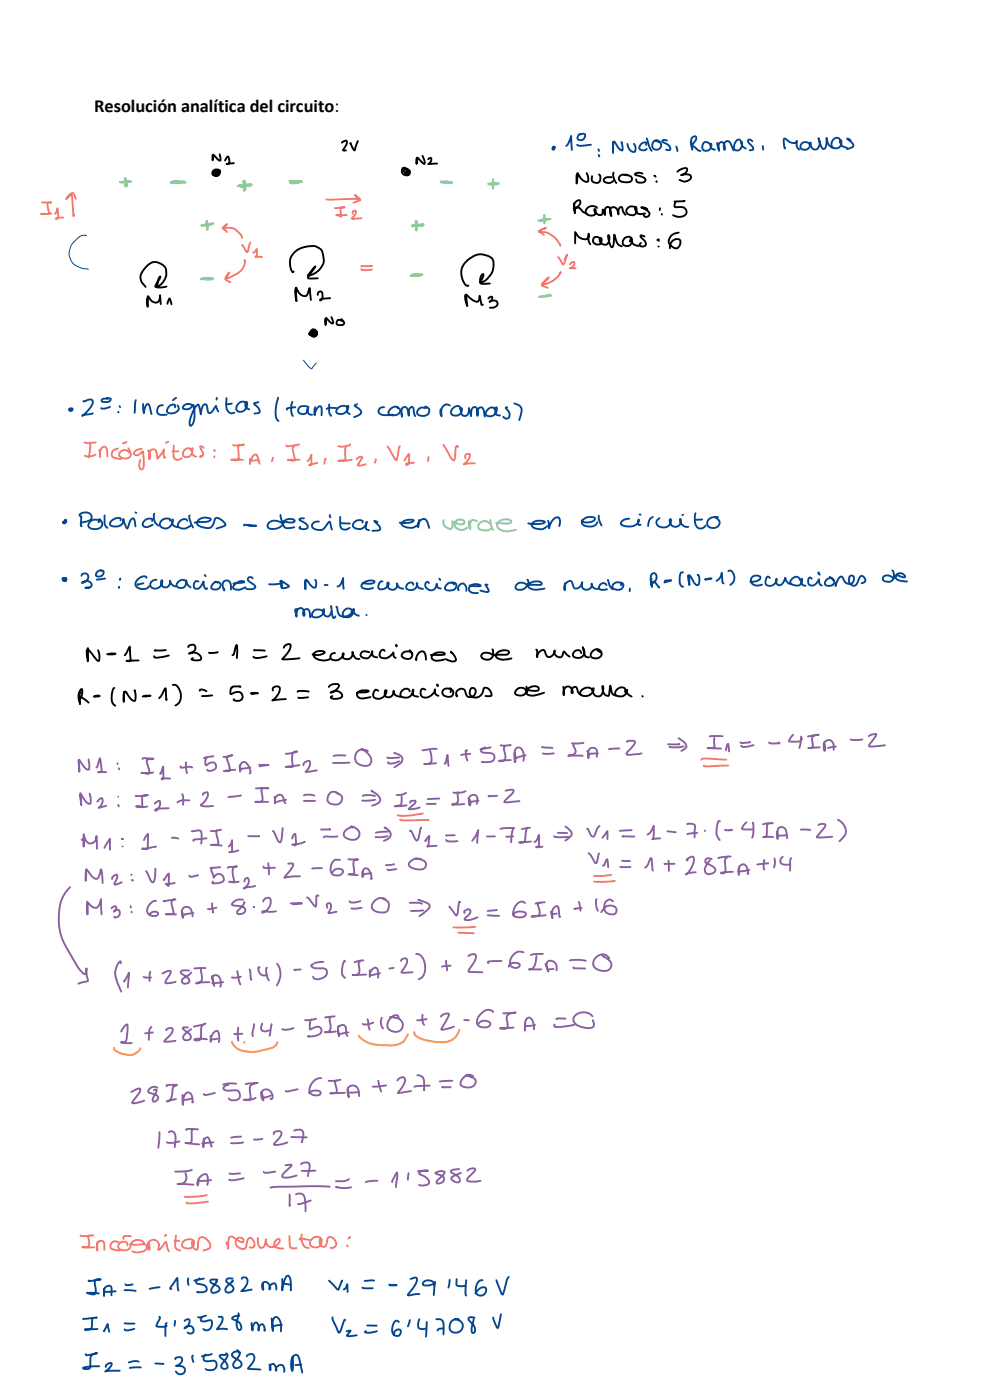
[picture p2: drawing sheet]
<svg xmlns="http://www.w3.org/2000/svg" width="210mm" height="297mm" viewBox="0 0 210 297" stroke-linecap="round" stroke-linejoin="round" font-family="sans-serif">
<g fill="none" stroke="#000" stroke-width=".4">
<path d="M45.5 36.8a.7 .7 0 0 0 .8 .1 .7 .7 0 0 0 .4-.7 .83 .83 0 0 0-1.1-.2 .83 .83 0 0 0-.4 1.1 .76 .76 0 0 0 1.3-.3 .6 .6 0 0 0-.8-.4 .6 .6 0 0 0-.4 .8 .7 .7 0 0 0 .9 .1 .7 .7 0 0 0 .3-.9 .62 .62 0 0 0-.8-.2 .62 .62 0 0 0-.3 .7 .48 .48 0 0 0 .5 .2 .48 .48 0 0 0 .4-.5 .69 .69 0 0 0-1.1 .4h.3M126.6 44.1a1.36 1.36 0 0 0-1.5-.3 1.36 1.36 0 0 0-.8 1.4l.3 .3a1.03 1.03 0 0 0 1.3 .2 1.03 1.03 0 0 0 .4-1.3l-.1-.1a1.11 1.11 0 0 0 1.2 1.3 .91 .91 0 0 0 .5-1.2l.4 1.1a1.39 1.39 0 0 1 .5-1.6 .97 .97 0 0 1 .8 1.2l.1 .7-.2-.4a.9 .9 0 0 1-.1-1 .9 .9 0 0 1 .9-.4 1.75 1.75 0 0 1 .9 1.5v-.1a1.11 1.11 0 0 1 .6-1.5l.5 1.2 .4 .5M127.4 50.7a.85 .85 0 0 0-1.1-.4 .85 .85 0 0 0-.5 1.1 .85 .85 0 0 0 1.1 .5 .83 .83 0 0 0 .5-1.4 .99 .99 0 0 0 .8 1.4 .99 .99 0 0 0 1.1-1.2l-.1-.6-.1-.2-.1 .5 .3 1.3a.57 .57 0 0 0 .7 .7l.2-.8 .1-1.8 .4 1.1a1.75 1.75 0 0 0 1.2 1.3M22.7 138.8h1.2l.6-.1-1.5 .1M35.2 137.9l-2.4 .1h.1M35.8 139.1l-2.3 .4h-.6l-.2-.3M54 138h2.2M56.6 139.2a4.2 4.2 0 0 1-2.7 .3l-.1-.2M71.1 138.5a.81 .81 0 0 0-1 .9 .81 .81 0 0 0 1.1 .7l.5-.1 .7-.4a.78 .78 0 0 0 .4-1 .98 .98 0 0 0 .5 1.3 .98 .98 0 0 0 1.3-.6l.2-1 .1 .4a1.33 1.33 0 0 0 1.4 1.1M104.5 137.8l.1 1.2-.9-.5a1.12 1.12 0 0 0-1.6 .7 1.44 1.44 0 0 0 1.4 .7 1.44 1.44 0 0 0 1.2-.9l1.2-.1a2.94 2.94 0 0 0 2-.2 .49 .49 0 0 0-.1-.6 .49 .49 0 0 0-.6-.1 1.78 1.78 0 0 0-2 1.1 1.81 1.81 0 0 0 2.3 .8l1-.2M113.7 137.8l.2 .3v1.3a1.48 1.48 0 0 1 1.5-1.4l.2 .2a1.14 1.14 0 0 0 1.1 1.2l.6-.5 .4-.9a.46 .46 0 0 0 0 .8 .95 .95 0 0 0 1.1 .6 .95 .95 0 0 0 .7-1.1l.2-.1 1.2 1.1M123.3 138.6a.9 .9 0 0 0-1-.6 .9 .9 0 0 0-.8 .9 1.17 1.17 0 0 0 1.7 .6 1.41 1.41 0 0 0 .4-2.2l.4 1.5a.61 .61 0 0 0 .6 .6l.4 .1"/>
<path d="M126.7 138l.4 .2a.59 .59 0 0 1 .5 .8 1.37 1.37 0 0 1-2.3 .1 1.21 1.21 0 0 1 .8-1.3 1.21 1.21 0 0 1 1.5 .6M42.4 146.5a.8 .8 0 0 1 1.1 0l.3 .1M65.5 146.7l-1.8-.1-.5 .2M75.7 147l2-.1 .5-.3a2.19 2.19 0 0 0-2.4 .6 1.03 1.03 0 0 0 1.4 1l1.4-.3M80.2 146.5a.67 .67 0 0 0-.8 0 .67 .67 0 0 0-.2 .8 1.17 1.17 0 0 0 .8 1 1.17 1.17 0 0 0 1.2-.4l.5-.4a.94 .94 0 0 0 .2-1.1 .93 .93 0 0 0-.2 1.2 1.11 1.11 0 0 0 1.3 .1 1.11 1.11 0 0 0 .5-1.2 1.05 1.05 0 0 0 1.2 1.3h.5M86.9 146.7a1 1 0 0 0-1-.6 1 1 0 0 0-.9 .8 .87 .87 0 0 0 .3 1 .87 .87 0 0 0 .9 .1 1.5 1.5 0 0 0 1.4-1.7 1 1 0 0 0 .1 1.1 1 1 0 0 0 1 .4M90.2 146.3a.61 .61 0 0 0-.8-.1 .61 .61 0 0 0-.2 .8 1.13 1.13 0 0 0 .7 1 1.13 1.13 0 0 0 1.2-.2l.9-.8 .3-.8a1.06 1.06 0 0 0 .7 1.4M92.9 145.4l-.2-.2 .2 .4M95.5 146a.99 .99 0 0 1 .6 1.4 .99 .99 0 0 1-1.5 .4 .89 .89 0 0 1-.7-1.2 .89 .89 0 0 1 1.3-.5l.4 .2v.5M96.9 147.4l.1 .3a1.01 1.01 0 0 1 .5-1.5 1.01 1.01 0 0 1 1.3 1 1.06 1.06 0 0 0 1.6 .5 1.06 1.06 0 0 0 .1-1.7 .84 .84 0 0 0-.8 .4 .84 .84 0 0 0 0 .9 1.59 1.59 0 0 0 1.8 .6 1.59 1.59 0 0 0 1.1-1.7 .75 .75 0 0 1 .7-.3 .75 .75 0 0 1 .6 .6l.1 .1a.68 .68 0 0 1 0 1.1h-1M111.7 145.7v1.3a1.19 1.19 0 0 0-1.3-1.1 1.19 1.19 0 0 0-1.1 1.2 1.58 1.58 0 0 0 2.6-.6h1a1.22 1.22 0 0 0 1.4-.3 1.25 1.25 0 0 0-1.9-.3 .86 .86 0 0 0-.7 .9 .86 .86 0 0 0 .9 .8l1-.1 1.8-.6M119.5 145.7l.1 1.8v-.4a1.14 1.14 0 0 1 1.2-1.4l.3 .2a.85 .85 0 0 1 .2 1.2 .85 .85 0 0 1 .1-1 .85 .85 0 0 1 .9-.3 2.46 2.46 0 0 0 1 1.6"/>
<path d="M125.6 146.6a1.32 1.32 0 0 0-2.3-.1 .65 .65 0 0 0-.2 .8 .65 .65 0 0 0 .7 .3 1.59 1.59 0 0 0 2-1.6 1.1 1.1 0 0 0 .5 1.6 1.1 1.1 0 0 0 1.5-.6l.2-.9-.1-.6a1.65 1.65 0 0 0 1.1 2.1l.2-.2 .3-1.9a2.38 2.38 0 0 0 .9 2l.3 .1M132.6 146.8a.8 .8 0 0 0-.4-.9 .8 .8 0 0 0-1 .1 1.01 1.01 0 0 0-.5 1.5 1.47 1.47 0 0 0 2.3-1.2 1.1 1.1 0 0 0 1 1.5M136.3 147.7v.1"/>
</g>
<g fill="none" stroke="#03468f" stroke-width=".4">
<path d="M117.8 31.3l-.4-.2-.1 .4h.2l-.1-.2-.2 .3 .2 .2 .2-.5-.2 .2M126.9 31.7l.2 .3M143.5 31.1l.2 1M161.8 31l.1 .7M171.9 30.9a.99 .99 0 0 0-1.3-.7 .99 .99 0 0 0-.6 1.4 1.28 1.28 0 0 0 1.4-.1 1.28 1.28 0 0 0 .5-1.3v.3a.95 .95 0 0 0 .6 1.1 .95 .95 0 0 0 1.2-.4l.2-.9-.3-1 .4 1.2a1.23 1.23 0 0 0 .8 1.1 2.58 2.58 0 0 0 .6-2.3v.4a2.09 2.09 0 0 0 1.3 1.7M97.6 86.8a.66 .66 0 0 0-.5-.7 .66 .66 0 0 0-.7 .3 .93 .93 0 0 0-.7 .8 .93 .93 0 0 0 .5 .9 1.24 1.24 0 0 0 1.4-.2 1.24 1.24 0 0 0 .3-1.3 .95 .95 0 0 0 0 1.3 .95 .95 0 0 0 1.3 .1l.2-.6 .1-.8 .4 1.7v-.3a1.25 1.25 0 0 1 .9-1.6 1.43 1.43 0 0 1 .4 1.8 1.23 1.23 0 0 1 .9-1.8 1.75 1.75 0 0 1 .7 1.6v.4M13.7 110.4l.1-.1a.32 .32 0 0 1 .1 .5 .32 .32 0 0 1-.5-.1h.4a.23 .23 0 0 1-.1 .3 .23 .23 0 0 1-.3-.1l.2-.2h.4M25.6 110.4v-.2a.89 .89 0 0 0-1.4-.1 .95 .95 0 0 0-.7 1.4 1.75 1.75 0 0 0 2.7-1.3v-.1l.2 .8 .6 1.2 .4-1a1.18 1.18 0 0 1 1-1.1l.3 1.7M41.3 110.9l1.2-.2a2.08 2.08 0 0 0 2.2-.5 1.92 1.92 0 0 0-2.9 .7 1.28 1.28 0 0 0 1.4 1 1.64 1.64 0 0 0 2.3-1.6 .7 .7 0 0 1 .6-.5 .7 .7 0 0 1 .7 .4l.3 .2a1.32 1.32 0 0 1 .7 1.1l-1.9 .6M59.5 109.2l.5 1.9a2.34 2.34 0 0 0-3-.1 .78 .78 0 0 0-.1 1 .78 .78 0 0 0 1 .2 2.09 2.09 0 0 0 2.3-1.6l1.2 .2a.87 .87 0 0 0 1.1-.3 1.38 1.38 0 0 0-1.6-.4 1.38 1.38 0 0 0-.8 1.4l.6 .5 1.7-.1M84.8 110.9h1.5a1.44 1.44 0 0 0 1.4-.5l-1.1-.1a1.17 1.17 0 0 0-1.4 1 2.73 2.73 0 0 0 3.6 0M88.9 110.3l-.2 1.6a1.38 1.38 0 0 1 1.5-1.7l.4 .4 .4 1.4"/>
<path d="M112.1 111l1.9 .2a1.52 1.52 0 0 0 1.6-.5 2.26 2.26 0 0 0-2.8 .5 1.24 1.24 0 0 0 1.5 1l.8 .1 1-.7M116.3 110.5l.2 1.6a2.81 2.81 0 0 1 1.8-2.4 1.1 1.1 0 0 1 .4 1.6l-.1 .3M139.9 109.9a1.02 1.02 0 0 0-.6 1.2 1.02 1.02 0 0 0 1.1 .8 1.43 1.43 0 0 0 1.8-1.7 1.14 1.14 0 0 0 1.1 1.6 1.14 1.14 0 0 0 1-1.7 1.51 1.51 0 0 0 1.7 1.7M13.6 122.7a.28 .28 0 0 0-.4 .2 .28 .28 0 0 0 .3 .3l.3 .1a.27 .27 0 0 0 .3-.4 .27 .27 0 0 0-.5-.1v.1a.24 .24 0 0 0 .4 .1 .24 .24 0 0 0-.1-.3l-.3 .4 .1-.2M33.2 123a.98 .98 0 0 0-1.2 .6 .98 .98 0 0 0 .5 1.2 1.47 1.47 0 0 0 1.8-1.7 .98 .98 0 0 0 .7 1.5 .98 .98 0 0 0 1.1-1.1v-.3a1.33 1.33 0 0 0 1.1 1.2M63 129.2l-.4 .2 .3 1.4v-.1a1.31 1.31 0 0 1 .8-1.7 1.14 1.14 0 0 1 .7 1.6 .82 .82 0 0 1 .1-1.1 .82 .82 0 0 1 1-.1l.4 1.6-.1-.3M68.4 129.6a1.24 1.24 0 0 0-1.5-.2 1.24 1.24 0 0 0-.6 1.4 1.58 1.58 0 0 0 1.6-.1 1.58 1.58 0 0 0 .8-1.5 .95 .95 0 0 0 .1 1.2 .95 .95 0 0 0 1.1 .2l.5-.9M70.2 128.7v-.1l.2 1.4a.97 .97 0 0 0 .5 1.1l.2-.3M71.3 128.7l.2 .4a1.57 1.57 0 0 0 1.3 1.7 1.57 1.57 0 0 0 1.8-1.2 1.05 1.05 0 0 0-1.2-.4 1.05 1.05 0 0 0-.7 1 1.04 1.04 0 0 0 1.7 .5l.4-.5 .2-1a1.17 1.17 0 0 0 1.1 1.4M81.1 123.4a.97 .97 0 0 0-.6 1.6 1.51 1.51 0 0 0 1.9-1.3v-.1a.5 .5 0 0 0-.2 .9 1.01 1.01 0 0 0 1.3 .6 1.01 1.01 0 0 0 .6-1.3l.1 .1a1.51 1.51 0 0 0 1.4 1M111.9 123l.2 .2v.6l-.1 .2h-.2a1.48 1.48 0 0 0-2.4 .5 1.01 1.01 0 0 0 1.5 .5l.3-.1a1.48 1.48 0 0 1 1.4-.8h2.1a.41 .41 0 0 0 .1-.6 .41 .41 0 0 0-.5-.1h-.8a1.38 1.38 0 0 0-1.4 1 2.16 2.16 0 0 0 2.4 .7l1-.2M119.8 123.7v1.5a1.38 1.38 0 0 1 1.3-1.9l.4 .7a.85 .85 0 0 0 .7 .9 .85 .85 0 0 0 1-.6l.3-.8a1.09 1.09 0 0 0 .8 1.6 1.09 1.09 0 0 0 1.2-1.3 1.15 1.15 0 0 0 1.5 1.1"/>
<path d="M133.6 124.9v.5M159.2 123.4l1.1-.1a1.05 1.05 0 0 0 1-.9 1.11 1.11 0 0 0-1.7-.1 1.11 1.11 0 0 0 .2 1.7l.8 .2 1.1-.2M163.3 122.6a.45 .45 0 0 0-.6-.2 .45 .45 0 0 0-.2 .5 .99 .99 0 0 0 .3 1.3 .99 .99 0 0 0 1.3-.1l.5-.6 .2-.7a.84 .84 0 0 0 .3 1.3 .84 .84 0 0 0 1.2-.7l.3-.8a1.64 1.64 0 0 0 1.2 1.3M169.7 123.1a.96 .96 0 0 0-.9-.7 .96 .96 0 0 0-.9 .6 .68 .68 0 0 0-.2 .8 .68 .68 0 0 0 .8 .4 1.13 1.13 0 0 0 1.3-.2 1.13 1.13 0 0 0 .3-1.2 1.05 1.05 0 0 0 .8 1.5M172.2 122.8a.41 .41 0 0 0-.6-.2 .41 .41 0 0 0-.2 .5 .96 .96 0 0 0 .7 1.1 .96 .96 0 0 0 1.2-.6l.5-.7a1.16 1.16 0 0 0 .5 1.3M173.7 121.8l-.1-.3 .3 .4M176 122.4l.4 .2a.89 .89 0 0 1 .5 1.2 .89 .89 0 0 1-1.2 .5 .68 .68 0 0 1-.7-.5 .68 .68 0 0 1 .4-.8 .74 .74 0 0 1 1.3 0M182.8 123.7a.75 .75 0 0 0 .7-.8 .75 .75 0 0 0-1-.6l-.3 .5a1.54 1.54 0 0 1-1.2 1.5 1.22 1.22 0 0 1-.9-1 1.22 1.22 0 0 1 .4-1.2 .8 .8 0 0 1 .7 .6 .8 .8 0 0 1-.3 .8 1.22 1.22 0 0 1-2-.7l-.1-.2a.57 .57 0 0 0-.6-.2 .57 .57 0 0 0-.4 .5l-.5 1.4v-.6M189.3 121l.3 .5v1.1l-.6-.3a1 1 0 0 0-1.1-.2 1 1 0 0 0-.6 .9 1.5 1.5 0 0 0 2.5-.6 .84 .84 0 0 1 1.3-.1 .61 .61 0 0 0 .9 0 1 1 0 0 0-1.1-.7 1 1 0 0 0-.9 1 2.71 2.71 0 0 0 2.4 .8M26.6 272.5l.3 .2 1.2-.2M33.9 273.1l-2.2 .3M79.4 271.7h-2"/>
<path d="M82.6 272.5l.2 .2 1.3-.1-1.3 .1M26.4 280.7l2.1 .1M29.4 288.9l-.8-.1-1.3 .2M33 289.3l1.7 .1M77.9 281.2h2"/>
</g>
<path d="M64.3 76.4l.9 1a1.09 1.09 0 0 0 1 .7l.9-1.1" fill="none" stroke="#03468f" stroke-width=".21"/>
<g fill="none" stroke="#f3766f" stroke-width=".4">
<path d="M53.1 51.5l-.6 2-1.2-1.5M69.2 42.3l6.8-.1-.7-.8 1.2 1-1.5 .6M76.7 57.1a2.22 2.22 0 0 0 2 .1h.2M78.9 56.4l-2.3 .1M57.9 97.1l-.2 .7M69.1 97.3l-.2 .3-.1 .8M79.7 97.4l-.2 .8M90.9 97l-.1 .8M84.9 173.9l.8 .1 5.2-.1M89.7 172.6a15.3 15.3 0 0 1-5.3 .4M97.2 197.9l3.3 .1M100.8 196.6l-4.6 .1"/>
<path d="M129.7 185.6l-1.9 .2h-1.8M130.4 186.9l-2.2 .2-2.2-.1M43.9 253.5a17.4 17.4 0 0 1-4.7 .4M44.1 254.9l-3.2 .4h-.8l-.6-.2M41.1 263.2a1.49 1.49 0 0 0-1.6-.2 1.49 1.49 0 0 0-.8 1.3 1.33 1.33 0 0 0 1.5 .6 1.33 1.33 0 0 0 .9-1.4l-.2-.2a1.15 1.15 0 0 0 .9 1.8l.2-.6a2.25 2.25 0 0 1 .5-2 1.92 1.92 0 0 1 2.1 2.1l-.5 .4-.9 .3M48 263.6l.4 1.3v-1.1a1.43 1.43 0 0 1 .6-1.5l1.2 .6a1.43 1.43 0 0 0 1.4 .5 .77 .77 0 0 0-.6-.8 .77 .77 0 0 0-.9 .4 1.41 1.41 0 0 0 .4 1.6 1.41 1.41 0 0 0 1.5 .2l.3-.7a1.39 1.39 0 0 1 .8-1.5 1.45 1.45 0 0 1 .7 1.9l-.3 .2-.5-.1M54.7 262.8v.5a1.18 1.18 0 0 0 .9 1.4 2 2 0 0 0 .8-1.8 1.37 1.37 0 0 0 .8 1.6 1.37 1.37 0 0 0 1.7-.6 .67 .67 0 0 0 .3-1 1.03 1.03 0 0 0-1 1.2 1.03 1.03 0 0 0 1.4 .8h.5M61.4 262.2v.5a2.9 2.9 0 0 0 .3 2l.4 .1h.8M63.7 263l-.1-.2h.2l1.8 .3M64 261.9a2.83 2.83 0 0 0 .9 2.8h.6M68.2 262.8a1.36 1.36 0 0 0-1.8-.2 1.36 1.36 0 0 0-.5 1.7 1.29 1.29 0 0 0 1.7 .2 1.29 1.29 0 0 0 .5-1.6 .96 .96 0 0 0-.2 1.1 .96 .96 0 0 0 1.1 .4l.3-.9a.85 .85 0 0 1 1.1-1 1.26 1.26 0 0 1 .5 2.1l-.6 .2-.2-.1"/>
</g>
<path d="M36.5 38.6l2.9 .1h-3.2h2.3l-1.7 .1h.5M37.3 38.7l-1.1-.1 2.9-.1-2.8 .1h2l-.6 .2-.5-.1M51.3 39.4h-.4h2.3l-2.8 .1a6.7 6.7 0 0 1 3-.3l-2.6 .1 2.5-.1-1.2 .2-.9 .4 .1-.3M51.5 38.6l.2-.2 .2 1.7-.1-1.6v2l-.1-1.6 .1 .6 .3 .6M52 38.7v1.3l-.1-1.6v1.9v-1.6l.2 1.5M61.5 38.5l2.6 .1-2.7-.1h2.5h-1.7M64 38.7l-2.4 .1 2-.1h-.3a2.1 2.1 0 0 1-1.7 0M94.9 38.5l-1.3 .2h2.4l-2.5-.2 2.2 .1-1.5 .1M87.9 58.1l1.7 .2h-2.2h2l-2.3 .2h2h-1.4l-.2-.1M116.6 62.5l-2.3 .5 2.6-.3-1.3 .2-.7-.2M94.1 110.3a1.43 1.43 0 0 0 1.7 1.8l.2-.6v-.9l1.2 .6a.83 .83 0 0 0 1.3-.5 1.13 1.13 0 0 0-2 .2 1.13 1.13 0 0 0 1.3 1.5l.7-.1 .7-.4M105.2 111l1.8 .1a1.52 1.52 0 0 0 1.5-.4 1.68 1.68 0 0 0-2.4-.2 1.07 1.07 0 0 0-.6 1.1 1.07 1.07 0 0 0 1 .9 4.4 4.4 0 0 0 2.9-.1" fill="none" stroke="#8fcc99" stroke-width=".4"/>
<g fill="none" stroke="#895f9f" stroke-width=".4">
<path d="M83.7 159.8h-.1l.5 .1a1.24 1.24 0 0 1 1.1 1.8l-1.5 1.1M114.9 158.5l2.3 .2M131.4 158.8l-2.2 .1h.1M143.9 156.6l1.3 1a.84 .84 0 0 1-.2 1.4l-.5 .3M151.6 156.5l-.1 .9a.9 .9 0 0 1-.2 1.2l-1.2 .1 2.9 .1M153.3 156.2h-2.8M159.1 157.4l-1.6 .2-.4-.1M159.9 158.1l-1.3 .3a1.32 1.32 0 0 1-1.3-.2M165.2 157.5l.2 .2h-.2a3.5 3.5 0 0 1-2.1-.2M183 156.9l-1.7 .1-.9-.1M25 169.1v.1v-.1M36.5 177.7l1.3 .2"/>
<path d="M51.1 168.7l-2.7 .4M52.7 177.4h2.2M55 162.3h2l-1.9 .3M64.5 168.8a2.99 2.99 0 0 1 2.2 0M66.8 169.9h-2.3M69.9 176h.2h-2M71.6 177.5h-1.4a1.84 1.84 0 0 0-1.5 .1M74.1 161.8l-3.5 .1M78.9 167.7l.2 .3a2.23 2.23 0 0 1 1.5 1.9l-.4 .5-1.3 .5M93.2 169.4l-2.5 .1M94.7 178.2l.1 .2 .3 .1 1.9-.1M96.5 177.2h-1.9"/>
<path d="M105 177.4l-1.7 .1M105.4 168.8l-1.8 .1h.3M119.9 175.3a1.98 1.98 0 0 1 1.3 1.8l-1.3 1.2M132.2 177.5l-.2-.1 2.6 .1M134 176.1l-2.5 .2M141.6 176.4l1.7 .2M153.8 176l1.5 .1-.6 .1M169.9 176l2 .1M27.9 193.4v.2M42 185.7l-1.6 .3-.2-.2M61.7 191.7h2.4l-1.9 .1h.5l-.4 .1M68.3 184.2l-2.1 .1"/>
<path d="M76.5 191.2l-.7 .2a1.73 1.73 0 0 1-1.6-.2M83.6 183.4l-1.7 .1M88.9 190.9h-.2l.8 .3a1.8 1.8 0 0 1 1.6 1.1l-.6 .9-1.5 1.1M103.5 194.2l2.4 .1M105.4 193.1l-2 .2M132 182.6l1.6 .1M62.3 218.1l-.7 .2a2.31 2.31 0 0 1-1.7 0M63.8 205.7l-1.4 .1h.3M83.5 205.3l-.9 .2M98.5 216.4l1 .1M106.4 203.9l-2.5 .1-.4 .1 .1 .2M117.7 217.4l-.1 .4 .6 .1 3.6-.5"/>
<path d="M120 216.1h-1.6l-.3 .1M120.9 203.7l1.7-.1 1.7 .2M45.6 231.9l-1.8 .4h-.4l-.2-.2M63.2 231.1l-2.1 .4h-.5M96 229.3l-2.7 .1M51.1 241.1l-2.1 .3M51.6 242.4l-2.6 .1M55.7 241.6l-1.8 .2M60.6 247.2l1-.1 .3 .1-1.3 1.3a1.09 1.09 0 0 0-.6 1.2l1.2 .1 1.7-.4M63.9 247a1.59 1.59 0 0 1 1.7-.2l.1 .8-.4 1.9M71.5 251.8h-.2l1.7 .3 1.5-.2M74 250.2a4.4 4.4 0 0 1-2.7 .4"/>
<path d="M80.1 250.5l-2.5 .3"/>
</g>
<path d="M86.5 219.4a3.6 3.6 0 0 1-4.2 2.4 8.6 8.6 0 0 1-5.4-1.3l-.8-.7M97.5 218.5a3.8 3.8 0 0 1-4.6 2.6 8 8 0 0 1-4.9-1.6l-.1-.5M24.2 222.3a1.2 1.2 0 0 0 1.1 1.1 3.5 3.5 0 0 0 4.1-.4l.4-.6M49.2 221a3.6 3.6 0 0 0 3.7 2.1 13.7 13.7 0 0 0 5.4-1.2l.6-.8" fill="none" stroke="#f59a23" stroke-width=".4"/>
<text font-size="17.5" fill="#895f9f" x="12.3" y="204.7">S</text>
<text font-size="9" fill="#895f9f" x="48.4" y="255">=</text>
<text font-size="8.7" fill="#8fcc99" x="29.6" y="63.2">R</text>
<text font-size="6.2" fill="#03468f" x="14.5" y="55.7">C</text>
<text font-size="6.1" x="61.3" y="57.8">R</text>
<text font-size="6" fill="#8fcc99" x="42.5" y="52.3">*</text>
<text font-size="6" x="97.6" y="59.5">R</text>
<text font-size="5.8" fill="#f3766f" x="141.5" y="161.4">=</text>
<text font-size="5.7" fill="#895f9f" x="24.1" y="209.2">()</text>
<text font-size="5.3" fill="#03468f" x="28.4" y="89.3">Incógnitas</text>
<text font-size="5.3" fill="#f3766f" x="17.8" y="98.6">Incognitas</text>
<text font-size="5" fill="#f3766f" x="8.4" y="45.4">Is9</text>
<text font-size="4.9" fill="#895f9f" x="84.9" y="206.7">2)</text>
<text font-size="4.6" fill="#03468f" x="37" y="290.7">315882mA</text>
<text font-size="4.5" fill="#8fcc99" x="70.8" y="48">22</text>
<text font-size="4.5" fill="#03468f" x="58.2" y="88.4">/tantas</text>
<text font-size="4.4" fill="#895f9f" x="40.5" y="179.9">7 11</text>
<text font-size="4.4" fill="#03468f" x="33" y="282.6">4.3528mA</text>
<text font-size="4.3" fill="#895f9f" x="44.5" y="187.7">5]2</text>
<text font-size="4.3" fill="#03468f" x="83" y="282.7">614708V</text>
<text font-size="4.2" fill="#f3766f" x="71.6" y="98">Iz</text>
<g font-size="4.2" fill="#895f9f">
<text x="29.8" y="164.6">In</text>
<text x="52.7" y="208.3">14)</text>
</g>
<text font-size="4.1" fill="#f3766f" x="60.5" y="97.9">Is</text>
<text font-size="4.1" x="16.4" y="148.9">Ro(N-1)</text>
<text font-size="4.1" fill="#895f9f" x="173" y="177.7">2)</text>
<g font-size="4" fill="#895f9f">
<text x="60.4" y="163">12</text>
<text x="69.9" y="185.8">62A</text>
<text x="100.9" y="217.9">6IA</text>
</g>
<text font-size="3.9" x="20" y="23.7">Resolución analítica del circuito:</text>
<g font-size="3.9" fill="#895f9f">
<text x="107.7" y="205.4">6IA</text>
<text x="64.5" y="219.2">5IA</text>
<text x="27.6" y="233.7">282a</text>
</g>
<g font-size="3.8" fill="#f3766f">
<text x="48.8" y="97.7">In</text>
<text x="93.9" y="97.8">Ve</text>
</g>
<g font-size="3.8" fill="#895f9f">
<text x="105.9" y="179">7]2</text>
<text x="151.8" y="177.5">(</text>
<text x="25.4" y="220.7">1</text>
<text x="65.3" y="232.1">Gla</text>
</g>
<text font-size="3.7" fill="#f3766f" x="82" y="98">Ve</text>
<g font-size="3.7" fill="#895f9f">
<text x="86.8" y="178.9">Vi</text>
<text x="145.3" y="185">281A</text>
<text x="95.1" y="194.5">Vz</text>
<text x="34.2" y="208.7">28IA</text>
<text x="65.8" y="207.1">5(IA</text>
<text x="34.6" y="220.4">281A</text>
<text x="33.4" y="242.8">172a</text>
<text x="82.9" y="251.2">115882</text>
</g>
<g font-size="3.7" fill="#03468f">
<text x="86.3" y="274.2">29146V</text>
<text x="70.3" y="282.8">Vz</text>
</g>
<g font-size="3.6" fill="#895f9f">
<text x="43" y="163.4">51A</text>
<text x="18.3" y="194">M3</text>
<text x="31" y="194.1">62a</text>
<text x="64.9" y="193.1">Ve</text>
<text x="99.1" y="205.6">2</text>
</g>
<text font-size="3.6" fill="#03468f" x="17.4" y="290.3">22</text>
<g font-size="3.5" fill="#f3766f">
<text x="114.1" y="51.5">&amp;</text>
<text x="16.9" y="265.1">Incógnitas</text>
</g>
<g font-size="3.5" fill="#03468f">
<text x="17.2" y="87.6">28</text>
<text x="17.1" y="124.1">38</text>
</g>
<g font-size="3.5" fill="#895f9f">
<text x="57.7" y="178.8">V2</text>
<text x="84.1" y="231.2">27</text>
</g>
<g font-size="3.4" fill="#03468f">
<text x="137.8" y="124.1">R-(N-1)</text>
<text x="18.2" y="274.3">IA</text>
</g>
<g font-size="3.4" fill="#895f9f">
<text x="75.1" y="161.9">0</text>
<text x="89.4" y="161.9">[1</text>
<text x="101.7" y="161.1">5]A</text>
<text x="30.8" y="187.4">V1</text>
<text x="47.1" y="232.8">52a</text>
</g>
<g font-size="3.3" fill="#03468f">
<text x="119.9" y="31.2">18</text>
<text x="93.2" y="88.5">ramas)</text>
<text x="16.7" y="111.7">Polaridades</text>
</g>
<text font-size="3.3" x="121.5" y="45.4">Ramas</text>
<g font-size="3.3" fill="#895f9f">
<text x="157.2" y="177.4">4IA</text>
<text x="108.6" y="194.2">6In</text>
<text x="125.6" y="205.4">0</text>
<text x="80.6" y="218.3">10</text>
</g>
<g font-size="3.2">
<text x="142.6" y="45.5">5</text>
<text x="141.6" y="52.1">6</text>
</g>
<text font-size="3.2" fill="#f3766f" x="114.7" y="60.5">E</text>
<g font-size="3.2" fill="#03468f">
<text x="51.5" y="112">-descitas</text>
<text x="28.5" y="124.8">Ecuaciones</text>
</g>
<g font-size="3.2" fill="#895f9f">
<text x="167.1" y="158.7">42A</text>
<text x="28.5" y="171.5">22</text>
<text x="83.5" y="171.1">[2</text>
<text x="29.9" y="179.7">1</text>
<text x="86.7" y="193.8">=</text>
<text x="93.3" y="217.9">2</text>
<text x="121.3" y="217.6">C</text>
<text x="37" y="251">IA</text>
</g>
<g font-size="3.1">
<text x="121.8" y="51.9">Manas</text>
<text x="39.7" y="139.5">3-1</text>
<text x="59.6" y="139.4">2 ecuaciones</text>
</g>
<g font-size="3.1" fill="#03468f">
<text x="131.5" y="111.6">circuito</text>
<text x="35.9" y="273.7">115882 mA</text>
</g>
<g font-size="3.1" fill="#895f9f">
<text x="53.9" y="169.9">Ja</text>
<text x="17.1" y="179.7">M1</text>
<text x="18" y="187.1">M2</text>
<text x="126.2" y="193.5">16</text>
<text x="57.8" y="242.4">27</text>
</g>
<g font-size="3" fill="#03468f">
<text x="146.3" y="31.6">Ramas</text>
<text x="76.5" y="125.4">ecuaciones</text>
</g>
<g font-size="3">
<text x="26.2" y="139.8">1</text>
<text x="69.5" y="147.8">3</text>
</g>
<g font-size="3" fill="#895f9f">
<text x="120.3" y="160.3">[A</text>
<text x="16.8" y="170.9">N2</text>
<text x="76.6" y="170.4">=</text>
<text x="55.4" y="193.1">2</text>
</g>
<g font-size="2.9" fill="#03468f">
<text x="129.8" y="32">Nudos</text>
<text x="17.4" y="282.1">In</text>
</g>
<text font-size="2.9" x="48.7" y="148.2">5 -2</text>
<g font-size="2.9" fill="#895f9f">
<text x="16.5" y="163.4">N1</text>
<text x="42.3" y="170.6">2</text>
<text x="95.7" y="170.4">[A</text>
<text x="60" y="185.7">2</text>
<text x="49" y="193.4">8</text>
<text x="78.6" y="193.1">0</text>
</g>
<text font-size="2.8" x="143.5" y="38.1">3</text>
<g font-size="2.8" fill="#895f9f">
<text x="132.7" y="159.7">2</text>
<text x="81.9" y="162.3">=</text>
<text x="72.7" y="177.7">0</text>
<text x="117.4" y="177.8">=</text>
<text x="145.5" y="177.2">7</text>
<text x="124.7" y="183.5">Vi</text>
<text x="164" y="184.3">14</text>
</g>
<text font-size="2.7" fill="#f3766f" x="118.2" y="56.5">V2</text>
<g font-size="2.7">
<text x="62.5" y="63.4">M2</text>
<text x="98.5" y="64.8">M3</text>
<text x="18.2" y="139.9">N</text>
</g>
<g font-size="2.7" fill="#895f9f">
<text x="79.5" y="177.9">=&gt;</text>
<text x="124.3" y="177.6">vi</text>
<text x="137.1" y="177.6">1</text>
<text x="49" y="208.4">+</text>
</g>
<text font-size="2.7" fill="#f59a23" x="49.5" y="220.3">+</text>
<g font-size="2.6" fill="#895f9f">
<text x="184.1" y="158">2</text>
<text x="69.2" y="170.3">0</text>
<text x="106.7" y="169.8">2</text>
<text x="100" y="178.4">1</text>
<text x="136.6" y="184.3">1</text>
<text x="30.6" y="220.2">+</text>
<text x="53.3" y="219.4">14</text>
<text x="97.5" y="230.3">0</text>
</g>
<text font-size="2.5" fill="#03468f" x="166" y="31.4">Mallas</text>
<text font-size="2.5" fill="#8fcc99" x="93.9" y="112.4">verde</text>
<g font-size="2.4" fill="#03468f">
<text x="64.5" y="124.7">N-1</text>
<text x="69.6" y="273.7">v</text>
</g>
<text font-size="2.3" x="122.1" y="38.6">Nuclos</text>
<text font-size="2.3" fill="#03468f" x="123.2" y="111.4">el</text>
<g font-size="2.3" fill="#895f9f">
<text x="38" y="163.7">+</text>
<text x="55.6" y="185.1">+</text>
<text x="86.5" y="184.1">0</text>
<text x="78.9" y="231.2">+</text>
</g>
<g font-size="2.2" fill="#03468f">
<text x="80.1" y="88.1">como</text>
<text x="119.5" y="124.9">mudo</text>
</g>
<g font-size="2.2" fill="#895f9f">
<text x="97.6" y="161">+</text>
<text x="37.4" y="170.4">+</text>
<text x="140.7" y="184.5">+</text>
<text x="76.7" y="218.1">+</text>
</g>
<g font-size="2.1">
<text x="44.9" y="34.5">N1</text>
<text x="72.3" y="31.7">2V</text>
</g>
<text font-size="2.1" fill="#8fcc99" x="103.3" y="39.8">#</text>
<g font-size="2.1" fill="#895f9f">
<text x="43.9" y="193.4">+</text>
<text x="93.6" y="205.6">+</text>
<text x="88.3" y="217.1">+</text>
</g>
<text font-size="2" fill="#03468f" x="24.9" y="124.5">:</text>
<g font-size="2" fill="#895f9f">
<text x="24.7" y="170.8">:</text>
<text x="160.4" y="184.2">+</text>
<text x="30.3" y="207.9">+</text>
</g>
<text font-size="2" fill="#f3766f" x="73.4" y="264.2">:</text>
<text font-size="1.9" fill="#8fcc99" x="25.2" y="39.4">#</text>
<g font-size="1.9" fill="#895f9f">
<text x="121.6" y="193">+</text>
<text x="120.7" y="205.2">=</text>
</g>
<g font-size="1.8">
<text x="88.2" y="34.6">N2</text>
<text x="68.8" y="68.8">No</text>
</g>
<text font-size="1.8" fill="#8fcc99" x="114" y="47.2">↑</text>
<text font-size="1.8" fill="#f3766f" x="53.5" y="54.3">2</text>
<text font-size="1.8" fill="#895f9f" x="70.4" y="161.7">=</text>
<text font-size="1.8" fill="#03468f" x="76.7" y="273.1">=</text>
<g font-size="1.7">
<text x="85" y="37">&amp;</text>
<text x="65.4" y="71.3">⑨</text>
</g>
<text font-size="1.7" fill="#03468f" x="56.9" y="124.6">-D</text>
<g font-size="1.7" fill="#895f9f">
<text x="25.6" y="179.4">:</text>
<text x="74" y="192.6">=</text>
</g>
<g font-size="1.6" fill="#03468f">
<text x="126.7" y="33">,</text>
<text x="26.2" y="282.1">=</text>
<text x="77" y="282.6">=</text>
<text x="27.1" y="290">=</text>
</g>
<g font-size="1.6">
<text x="139.2" y="52.1">:</text>
<text x="62.9" y="147.9">=</text>
</g>
<text font-size="1.6" fill="#f3766f" x="45.2" y="96.8">:</text>
<text font-size="1.6" fill="#895f9f" x="114.7" y="159.8">=</text>
<g font-size="1.5">
<text x="138.6" y="38.5">:</text>
<text x="139.7" y="45.4">:</text>
<text x="42.2" y="147.5">=</text>
</g>
<g font-size="1.5" fill="#895f9f">
<text x="131.4" y="183.9">=</text>
<text x="27.7" y="186.7">:</text>
<text x="27.5" y="193.4">&quot;</text>
<text x="93.1" y="230.5">=</text>
</g>
<text font-size="1.5" fill="#03468f" x="26.2" y="273.7">=</text>
<text font-size="1.4" fill="#03468f" x="24.8" y="87.3">:</text>
<g font-size="1.4" fill="#895f9f">
<text x="24.7" y="163.1">:</text>
<text x="81.6" y="184.5">=</text>
</g>
<text font-size="1.3" fill="#895f9f" x="90.3" y="170.4">=</text>
<text font-size=".8" fill="#03468f" x="14.4" y="87.2">·</text>
<text font-size=".4" fill="#03468f" x="77.5" y="130.6">.</text>
<g font-size=".4" fill="#895f9f">
<text x="149.3" y="176.4">.</text>
<text x="53.6" y="192.6">.</text>
</g>
</svg>
